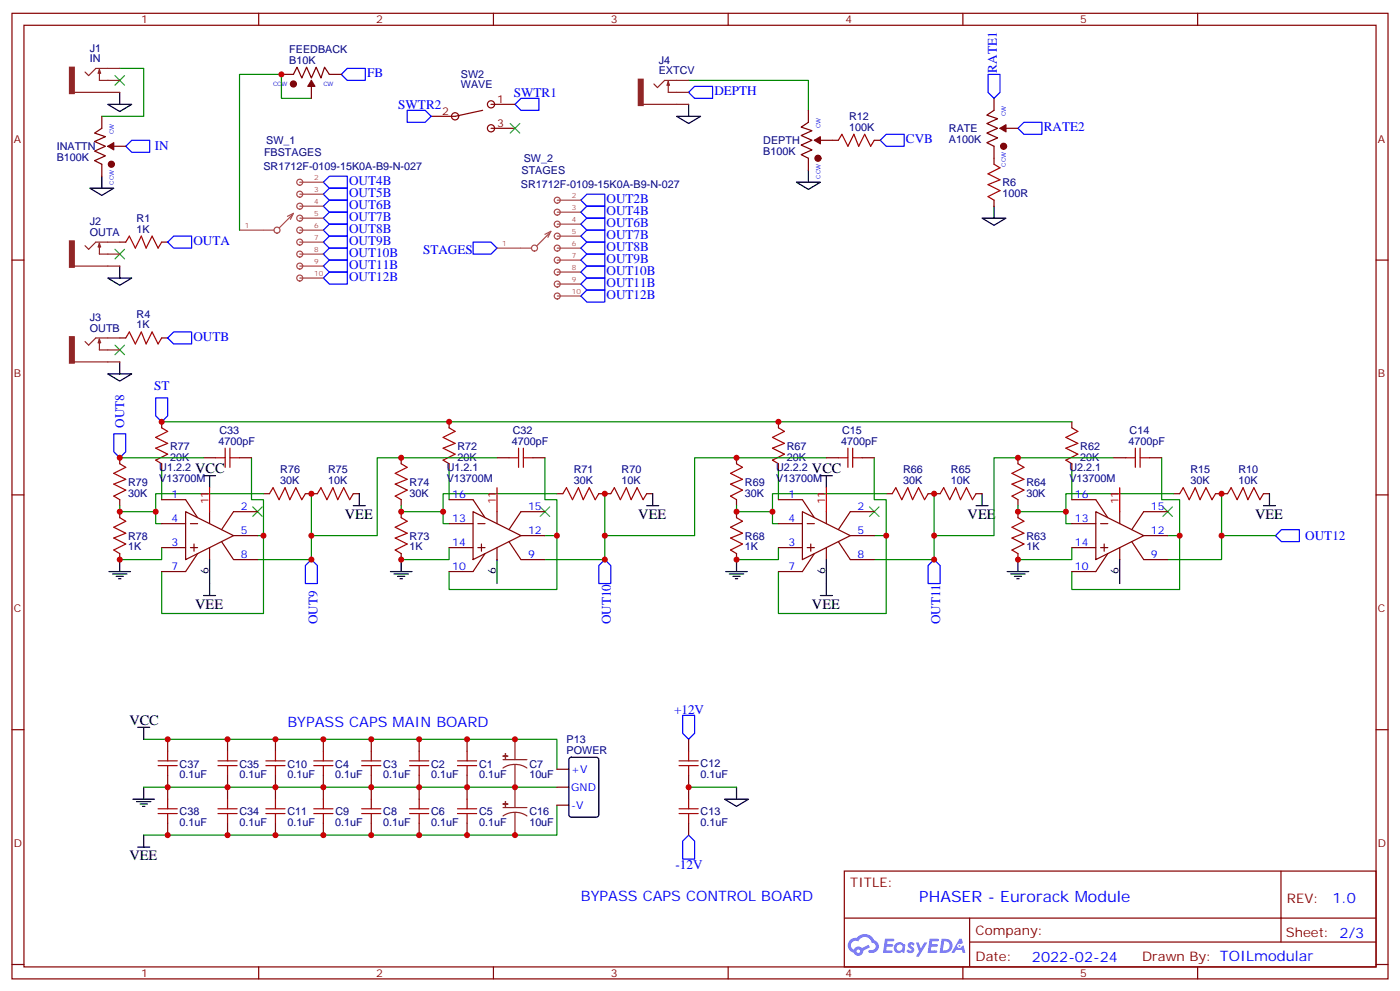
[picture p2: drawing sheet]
<svg xmlns="http://www.w3.org/2000/svg" width="412mm" height="292mm" viewBox="0 0 412 292" stroke-linecap="round" stroke-linejoin="round" font-family="sans-serif">
<g fill="none" stroke="#870000" stroke-width=".35">
<path d="M3.5 3.9h405.4v284.4h-405.4zM7.1 7.4h398.2v277.3h-398.2zM76.2 3.9v3.5M145.3 3.9v3.5M214.5 3.9v3.5M283.6 3.9v3.5M352.8 3.9v3.5M3.5 76.6h3.6M405.3 76.6h3.6M3.5 145.7h3.6M405.3 145.7h3.6M3.5 214.9h3.6"/>
<path d="M405.3 214.9h3.6M248.7 256.5h156.6v28.2h-156.6zM377.3 256.5v20.9M248.7 270.4h156.5M285.6 277.4h119.6M285.6 270.4v14.1M3.5 284h3.6M76.2 284.7v3.6M145.3 284.7v3.6M214.5 284.7v3.6M283.6 284.7v3.6M352.8 284.7v3.6"/>
<path d="M405.3 284h3.6"/>
</g>
<g fill="#5487ff">
<path d="M267.7 277.7a1.22 1.22 0 0 1 1.7 .2l-.4 .6a.47 .47 0 0 0-.3-.4 .47 .47 0 0 0-.5 .2l.1 .2a1.14 1.14 0 0 1 .8 1.8 1.14 1.14 0 0 1-1.9 0l-.2-.2 .5-.6 .7 .5a.29 .29 0 0 0 .3-.3 .29 .29 0 0 0-.2-.3 1.04 1.04 0 0 1-.6-1.7z"/>
<path d="M260.7 276.4h2.4l.3 .2-.2 .5-1.8 .1-.1 .8h1.5l.3 .4-.3 .4h-1.6l-.2 1.1h1.7l.2 .3-.2 .3-2.6 .1z"/>
<path d="M273.8 276.4h2.4l.3 .2-.1 .5-1.8 .1-.2 .8h1.6l.3 .4-.4 .4h-1.6l-.1 1.1h1.7l.2 .3-.2 .3-2.6 .1z"/>
<path d="M282.6 276.4h.7l.3 1.3-.6 .3a.69 .69 0 0 0-1 .3 .69 .69 0 0 0 .4 .9 .69 .69 0 0 0 .9-.6l.5-.2 .6 2.2h-.8l-.2-.9h-1.8l-.5 .9h-.8z"/>
<path d="M269.8 277.5h.8l.6 1.8 1.1-1.8h.9l-2.6 4.2h-.8l.9-1.5z"/>
<path d="M277.4 276.4l-.6 4.2h1.3a2.11 2.11 0 0 0 2.5-2.1 2.11 2.11 0 0 0-2.5-2.1zM278.1 277.2a1.39 1.39 0 0 1 1.7 1.4 1.39 1.39 0 0 1-1.8 1.3h-.3z"/>
<path d="M263.7 278.1a1.54 1.54 0 0 0-.1 2.1 1.54 1.54 0 0 0 2.2 .1l.6 .3 .3-2.3-.2-.3h-.4a1.49 1.49 0 0 0-2.4 .1zM264 279.1a.94 .94 0 0 1 1.8 0 .94 .94 0 0 1-1.8 0z"/>
<path d="M250.4 276.8a2.18 2.18 0 0 0 1.1 3.7 1.44 1.44 0 0 0 1.6 .9 1.44 1.44 0 0 0 1.2-1.4l2-1-.5-.8-1.9 1a1.47 1.47 0 0 0-2.4 .4 1.39 1.39 0 0 1-.7-1.9 1.39 1.39 0 0 1 2-.5 2.12 2.12 0 0 1 2.2-1.3 2.12 2.12 0 0 1 1.9 1.7 1.14 1.14 0 0 1 1.1 1.4 1.14 1.14 0 0 1-1.7 .7 .43 .43 0 0 0-.5 .4 .43 .43 0 0 0 .4 .5 1.98 1.98 0 0 0 2.5-1.2 1.98 1.98 0 0 0-1.2-2.6 3.1 3.1 0 0 0-5.3-.6l-.9 .1zM252.3 280.1a.55 .55 0 0 1 1.1 0 .55 .55 0 0 1-1.1 0z"/>
<circle cx="282.6" cy="278.5" r=".26"/>
</g>
<g fill="none" stroke="#00f" stroke-width=".35">
<path d="M102.3 20.1h5.3v3.6h-5.3l-1.8-1.8zM119.9 32.5h5.3l1.8 1.8-1.8 1.7h-5.3zM153.5 29h5.2v3.5h-5.2l-1.8-1.8zM204.6 25.4h5.3v3.6h-5.3l-1.8-1.8zM291 21.9h3.6v5.3l-1.8 1.8-1.8-1.8zM299.9 37.8l1.7-1.8h5.3v3.5h-5.3zM37 43.1l1.8-1.8h5.3v3.5h-5.3zM95.2 53.7l1.8-1.8h5.3v3.5h-5.3zM95.2 57.2l1.8-1.8h5.3v3.5h-5.3zM171.1 58.9l1.8-1.7h5.3v3.5h-5.3zM259.3 41.3l1.8-1.8h5.2v3.6h-5.2zM49.4 71.3l1.8-1.8h5.2v3.6h-5.2z"/>
<path d="M95.2 67.8l1.8-1.8h5.3v3.5h-5.3zM95.2 60.7l1.8-1.8h5.3v3.6h-5.3zM95.2 64.2l1.8-1.7h5.3v3.5h-5.3zM95.2 71.3l1.8-1.8h5.3v3.6h-5.3zM95.2 74.8l1.8-1.7h5.3v3.5h-5.3zM95.2 78.4l1.8-1.8h5.3v3.5h-5.3zM139.3 71.3h5.3l1.8 1.8-1.8 1.7h-5.3zM171.1 76.6l1.8-1.8h5.3v3.6h-5.3zM171.1 69.5l1.8-1.7h5.3v3.5h-5.3zM171.1 66l1.8-1.8h5.3v3.6h-5.3zM171.1 62.5l1.8-1.8h5.3v3.5h-5.3zM171.1 73.1l1.8-1.8h5.3v3.5h-5.3z"/>
<path d="M172.9 78.4h5.3v3.5h-5.3l-1.8-1.8zM49.4 99.5l1.8-1.7h5.2v3.5h-5.2zM95.2 81.9l1.8-1.8h5.3v3.5h-5.3zM171.1 87.2l1.8-1.8h5.3v3.5h-5.3zM171.1 83.6l1.8-1.7h5.3v3.5h-5.3zM45.9 117.2h3.5v5.2l-1.8 1.8-1.7-1.8zM33.5 127.7h3.5v5.3l-1.7 1.8-1.8-1.8zM375.7 157.7l1.8-1.7h5.3v3.5h-5.3zM91.7 164.8l1.8 1.7v5.3h-3.5v-5.3zM178.2 164.8l1.7 1.7v5.3h-3.5v-5.3zM275.2 164.8l1.7 1.7v5.3h-3.5v-5.3z"/>
</g>
<g fill="none" stroke="#008700" stroke-width=".35">
<path d="M35.3 20.1h7v14.2h-12.3M91.7 29h-8.8v-7.1h-12.3v45.9M202.8 23.7h35.3v8.8M35.3 134.8h24.7M47.6 138.3v8.8M47.6 124.2h268.1M74.1 134.8v12.3h3.5v10.6h-1.8M132.3 138.3v8.8M146.4 134.8h-35.3v22.9h-19.4v-12.3M160.5 134.8v12.3h3.5v10.6h-3.5M229.3 138.3v8.8M243.4 134.8h-38.8v22.9h-26.4"/>
<path d="M257.5 134.8v12.3h3.6v10.6M315.7 138.3v8.8M328.1 134.8h-35.3v22.9h-17.6M342.2 134.8v12.3h5.3v10.6M35.3 148.9v1.8h10.6M77.6 145.4h-31.7v8.8h1.7M77.6 157.7v23h-30v-12.4M91.7 157.7v7.1h-15.9M118.2 148.9v1.8h12.3M164 157.7v15.9h-31.7v-5.3M164 145.4h-33.5v8.8h1.8M178.2 145.4v19.4h-17.7"/>
<path d="M217 148.9v1.8h10.5M257.5 157.7h3.6v23h-31.8v-12.4M261.1 145.4h-33.6v8.8h1.8M275.2 145.4v19.4h-17.7M299.9 148.9v1.8h14.1M344 157.7h3.5v15.9h-31.8v-5.3M345.7 145.4h-31.7v8.8h1.7M359.8 157.7v7.1h-15.8M359.8 145.4v12.3h15.9M47.6 161.3v3.5h-12.3M132.3 161.3v3.5h-14.1M229.3 161.3v3.5h-12.3"/>
<path d="M315.7 161.3v3.5h-15.8"/>
</g>
<g fill="none" stroke="#3c3" stroke-width=".35">
<path d="M33.9 22.3l2.8 2.8M36.7 22.3l-2.8 2.8M150.3 36.4l2.8 2.8M153.1 36.4l-2.8 2.8M33.9 73.4l2.8 2.8M36.7 73.4l-2.8 2.8M33.9 101.6l2.8 2.9M36.7 101.6l-2.8 2.9M74.4 149.3l2.9 2.8M77.3 149.3l-2.9 2.8M159.1 149.3l2.8 2.8M161.9 149.3l-2.8 2.8"/>
<path d="M256.1 149.3l2.8 2.8M258.9 149.3l-2.8 2.8M342.5 149.3l2.9 2.8M345.4 149.3l-2.9 2.8"/>
</g>
<g fill="none" stroke="#a10000" stroke-width=".35">
<path d="M246.9 41.3l1.1-1.8 1.8 3.6 1.7-3.6 1.4 3.6 1.8-3.6 1.8 3.6 1-1.8M292.8 48.4l1.8 1-3.6 1.8 3.6 1.8-3.6 1.4 3.6 1.7-3.6 1.8 1.8 1M37 71.3l1.1-1.8 1.8 3.6 1.7-3.6 1.4 3.6 1.8-3.6 1.8 3.6 1-1.8M37 99.5l1.1-1.7 1.8 3.5 1.7-3.5 1.4 3.5 1.8-3.5 1.8 3.5 1-1.8M35.3 136.6l1.7 1-3.5 1.8 3.5 1.7-3.5 1.5 3.5 1.7-3.5 1.8 1.8 1M47.6 126l1.8 1-3.5 1.8 3.5 1.8-3.5 1.4 3.5 1.7-3.5 1.8 1.7 1.1M63.5 134.8h2.8M66.3 132v5.6M67.7 134.8h2.9M67.7 132v5.6M118.2 136.6l1.7 1-3.5 1.8 3.5 1.7-3.5 1.5 3.5 1.7-3.5 1.8 1.8 1M132.3 126l1.8 1-3.6 1.8 3.6 1.8-3.6 1.4 3.6 1.7-3.6 1.8 1.8 1.1"/>
<path d="M149.9 134.8h2.9M152.8 132v5.6M154.2 134.8h2.8M154.2 132v5.6M217 136.6l1.7 1-3.5 1.8 3.5 1.7-3.5 1.5 3.5 1.7-3.5 1.8 1.8 1M229.3 126l1.8 1-3.6 1.8 3.6 1.8-3.6 1.4 3.6 1.7-3.6 1.8 1.8 1.1M246.9 134.8h2.9M249.8 132v5.6M251.2 134.8h2.8M251.2 132v5.6M299.9 136.6l1.7 1-3.5 1.8 3.5 1.7-3.5 1.5 3.5 1.7-3.5 1.8 1.8 1M315.7 126l1.8 1-3.5 1.8 3.5 1.8-3.5 1.4 3.5 1.7-3.5 1.8 1.7 1.1"/>
<path d="M331.6 134.8h2.8M334.4 132v5.6M335.8 132v5.6M335.8 134.8h2.9M35.3 152.4l1.7 1.1-3.5 1.8 3.5 1.7-3.5 1.4 3.5 1.8-3.5 1.8 1.8 1M79.4 145.4l1-1.8 1.8 3.5 1.8-3.5 1.4 3.5 1.7-3.5 1.8 3.5 1.1-1.7M93.5 145.4l1-1.8 1.8 3.5 1.8-3.5 1.4 3.5 1.7-3.5 1.8 3.5 1.1-1.7M118.2 152.4l1.7 1.1-3.5 1.8 3.5 1.7-3.5 1.4 3.5 1.8-3.5 1.8 1.8 1M165.8 145.4l1.1-1.8 1.7 3.5 1.8-3.5 1.4 3.5 1.8-3.5 1.7 3.5 1.1-1.7M179.9 145.4l1.1-1.8 1.7 3.5 1.8-3.5 1.4 3.5 1.8-3.5 1.7 3.5 1.1-1.7M217 152.4l1.7 1.1-3.5 1.8 3.5 1.7-3.5 1.4 3.5 1.8-3.5 1.8 1.8 1M262.8 145.4l1.1-1.8 1.7 3.5 1.8-3.5 1.4 3.5 1.8-3.5 1.7 3.5 1.1-1.7"/>
<path d="M276.9 145.4l1.1-1.8 1.8 3.5 1.7-3.5 1.4 3.5 1.8-3.5 1.8 3.5 1-1.7M299.9 152.4l1.7 1.1-3.5 1.8 3.5 1.7-3.5 1.4 3.5 1.8-3.5 1.8 1.8 1M347.5 145.4l1-1.8 1.8 3.5 1.8-3.5 1.4 3.5 1.7-3.5 1.8 3.5 1.1-1.7M361.6 145.4l1.1-1.8 1.7 3.5 1.8-3.5 1.4 3.5 1.8-3.5 1.7 3.5 1.1-1.7"/>
</g>
<g fill="none" stroke="#870000" stroke-width=".35">
<path d="M142.2 32.5l-8.1 1.8h-7.1M144.6 37.8h7.1M144.6 30.7h7.1M238.1 32.5v3.5M238.1 46.6v3.5M241.7 41.3h5.2M257.5 41.3h1.8M292.8 46.6v1.8M292.8 58.9v1.8M35.3 71.3h1.7M47.6 71.3h1.8M35.3 99.5h1.7"/>
<path d="M47.6 99.5h1.8M35.3 134.8v1.8M47.6 124.2v1.8M47.6 136.6v1.7M60 134.8h3.5M70.6 134.8h3.5M118.2 134.8v1.8M132.3 124.2v1.8M132.3 136.6v1.7M146.4 134.8h3.5M157 134.8h3.5M217 134.8v1.8"/>
<path d="M229.3 124.2v1.8M229.3 136.6v1.7M243.4 134.8h3.5M254 134.8h3.5M299.9 134.8v1.8M315.7 124.2v1.8M315.7 136.6v1.7M328.1 134.8h3.5M338.7 134.8h3.5M35.3 147.1v1.8M35.3 150.7v1.7M47.6 154.2h7.1"/>
<path d="M47.6 147.1h7.1l3.5 5.3M54.7 150.7l14.1 7-14.1 7.1zM56.1 154.2h2.1M61.7 150.7v3.5M65.3 159.5l3.5 5.3h7M68.8 157.7h7M75.8 150.7h-7l-3.5 5.3M77.6 145.4h1.8M90 145.4h3.5M104.1 145.4h1.7M118.2 147.1v1.8M118.2 150.7v1.7"/>
<path d="M132.3 154.2h7M132.3 147.1h7l3.6 5.3M139.3 150.7l14.2 7-14.2 7.1zM140.8 154.2h2.1M146.4 150.7v3.5M149.9 159.5l3.6 5.3h7M153.5 157.7h7M160.5 150.7h-7l-3.6 5.3M164 145.4h1.8M176.4 145.4h3.5M190.5 145.4h1.8M217 147.1v1.8"/>
<path d="M217 150.7v1.7M229.3 154.2h7.1M229.3 147.1h7.1l3.5 5.3M236.4 150.7l14.1 7-14.1 7.1zM237.8 154.2h2.1M243.4 150.7v3.5M246.9 159.5l3.6 5.3h7M250.5 157.7h7M257.5 150.7h-7l-3.6 5.3M261.1 145.4h1.7M273.4 145.4h3.5M287.5 145.4h1.8"/>
<path d="M299.9 147.1v1.8M299.9 150.7v1.7M315.7 154.2h7.1M315.7 147.1h7.1l3.5 5.3M322.8 150.7l14.1 7-14.1 7.1zM324.2 154.2h2.1M329.8 150.7v3.5M333.4 159.5l3.5 5.3h7.1M336.9 157.7h7.1M344 150.7h-7.1l-3.5 5.3M345.7 145.4h1.8M358.1 145.4h3.5"/>
<path d="M372.2 145.4h1.7M35.3 163v1.8M47.6 161.3h7.1M56.1 161.3h2.1M57.1 160.2v2.1M58.2 163l-3.5 5.3h-7.1M61.7 161.3v3.5M118.2 163v1.8M132.3 161.3h7M140.8 161.3h2.1M141.8 160.2v2.1M142.9 163l-3.6 5.3h-7"/>
<path d="M146.4 161.3v3.5M217 163v1.8M229.3 161.3h7.1M237.8 161.3h2.1M238.8 160.2v2.1M239.9 163l-3.5 5.3h-7.1M243.4 161.3v3.5M299.9 163v1.8M315.7 161.3h7.1M324.2 161.3h2.1M325.3 160.2v2.1M326.3 163l-3.5 5.3h-7.1"/>
<path d="M329.8 161.3v3.5"/>
<circle cx="134.1" cy="34.3" r="1.06"/>
<circle cx="144.6" cy="37.8" r="1.06"/>
<circle cx="144.6" cy="30.7" r="1.06"/>
</g>
<g fill="none" stroke="#000" stroke-width=".35">
<path d="M31.7 30.7h7.1l-3.5 2.1zM35.3 27.2v3.5M199.3 34.3h7.1l-3.6 2.1zM202.8 30.7v3.6M26.5 55.4h7l-3.5 2.1zM30 51.9v3.5M234.6 53.7h7.1l-3.6 2.1zM238.1 50.1v3.6M35.3 78.4v3.5M289.3 64.2h7l-3.5 2.2zM292.8 60.7v3.5M31.7 81.9h7.1l-3.5 2.1z"/>
<path d="M31.7 110.1h7.1l-3.5 2.1zM35.3 106.6v3.5M60 140.1h3.5M61.7 140.1v3.5M104.1 148.9h3.5M105.8 145.4v3.5M190.5 148.9h3.5M192.3 145.4v3.5M241.7 140.1h3.5M243.4 140.1v3.5M287.5 148.9h3.5M289.3 145.4v3.5"/>
<path d="M372.2 148.9h3.5M373.9 145.4v3.5M32.1 168.3h6.4M33.2 169h4.2M34.2 169.7h2.1M34.9 170.4h.7M35.3 164.8v3.5M60 175.4h3.5M61.7 164.8v10.6M115 168.3h6.4M116.1 169h4.2M117.1 169.7h2.1"/>
<path d="M117.8 170.4h.7M118.2 164.8v3.5M146.4 164.8v7M213.8 168.3h6.3M214.8 169h4.3M215.9 169.7h2.1M216.6 170.4h.7M217 164.8v3.5M241.7 175.4h3.5M243.4 164.8v10.6M296.7 168.3h6.3M297.7 169h4.3"/>
<path d="M298.8 169.7h2.1M299.5 170.4h.7M299.9 164.8v3.5M329.8 164.8v7"/>
</g>
<path d="M61.7 143.6v7.1M146.4 143.6v7.1M243.4 143.6v7.1M329.8 143.6v7.1" fill="none" stroke="#f00" stroke-width=".35"/>
<g fill="none" stroke="#a64a4a" stroke-width=".35">
<path d="M88.3 53.7h6.9M88.3 57.2h6.9M164.2 58.9h6.9M70.6 67.8h6.9M77.6 67.8h3.1M84.7 63.7l1.7-.9-.9 1.8M86 63.4l-3.7 3.7M88.3 67.8h6.9M88.3 60.7h6.9M88.3 64.2h6.9M88.3 71.3h6.9M88.3 74.8h6.9"/>
<path d="M88.3 78.4h6.9M146.4 73.1h6.9M153.5 73.1h3.1M160.5 69l1.8-.9-.9 1.8M161.9 68.7l-3.7 3.7M164.2 73.1h6.9M164.2 62.5h6.9M164.2 66h6.9M164.2 69.5h6.9M164.2 76.6h6.9M88.3 81.9h6.9M164.2 80.1h6.9"/>
<path d="M164.2 83.6h6.9M164.2 87.2h6.9"/>
<circle cx="88.3" cy="57.2" r=".88"/>
<circle cx="88.3" cy="53.7" r=".88"/>
<circle cx="164.1" cy="58.9" r=".88"/>
<circle cx="81.6" cy="67.8" r=".88"/>
<circle cx="88.3" cy="67.8" r=".88"/>
<circle cx="88.3" cy="78.4" r=".88"/>
<circle cx="88.3" cy="60.7" r=".88"/>
<circle cx="88.3" cy="64.2" r=".88"/>
<circle cx="88.3" cy="74.8" r=".88"/>
<circle cx="88.3" cy="71.3" r=".88"/>
<circle cx="157.4" cy="73.1" r=".88"/>
<circle cx="164.1" cy="62.5" r=".88"/>
<circle cx="164.1" cy="66" r=".88"/>
<circle cx="164.1" cy="69.5" r=".88"/>
<circle cx="164.1" cy="73.1" r=".88"/>
<circle cx="164.1" cy="76.6" r=".88"/>
<circle cx="88.3" cy="81.9" r=".88"/>
<circle cx="164.1" cy="80.1" r=".88"/>
<circle cx="164.1" cy="87.2" r=".88"/>
<circle cx="164.1" cy="83.6" r=".88"/>
</g>
<g fill="none" stroke="#8c2424" stroke-width=".35">
<path d="M21.9 27.2h13.4M29.3 20.5v3.2h6M29.3 20.5l.3 1.1h-.7zM35.3 20.1h-7.1l-2.1 2.2-1.1-1.1M189.4 30.7h13.4M196.8 24v3.2h6M196.8 24l.4 1.1h-.7zM202.8 23.7h-7l-2.1 2.1-1.1-1.1M21.9 78.4h13.4M29.3 71.6v3.2h6M29.3 71.6l.3 1.1h-.7zM35.3 71.3h-7.1l-2.1 2.1-1.1-1"/>
<path d="M29.3 99.9v3.1h6M29.3 99.9l.3 1h-.7zM35.3 99.5h-7.1l-2.1 2.1-1.1-1M21.9 106.6h13.4"/>
</g>
<g fill="#8c2424" stroke="#8c2424" stroke-width=".35">
<path d="M20.5 19.8h1.4v7.8h-1.4z"/>
<path d="M20.5 70.9h1.4v7.8h-1.4z"/>
<path d="M20.5 99.2h1.4v7.7h-1.4z"/>
<path d="M188 23.3h1.4v7.8h-1.4z"/>
</g>
<circle cx="240.9" cy="46.6" r=".88" fill="#600" stroke="#600" stroke-width=".35"/>
<path d="M238.1 36l-2.1 1.4 3.2 1.1-3.2 1.4 3.2 1.4-3.2 1.4 3.2 1.4-3.2 1.4 2.1 1.1" fill="none" stroke="#600" stroke-width=".35"/>
<path d="M239.9 41.3l1.8-1v2.1z" fill="#600" stroke="#603" stroke-width=".35"/>
<path d="M292.8 29v3.5M296.3 37.8h3.6M292.8 43.1v3.5" fill="none" stroke="#870000" stroke-width=".35"/>
<circle cx="295.6" cy="43.1" r=".88" fill="#600" stroke="#600" stroke-width=".35"/>
<path d="M292.8 32.5l-2.1 1.4 3.2 1.1-3.2 1.4 3.2 1.4-3.2 1.4 3.2 1.4-3.2 1.4 2.1 1.1" fill="none" stroke="#600" stroke-width=".35"/>
<path d="M294.6 37.8l1.7-1.1v2.1z" fill="#600" stroke="#603" stroke-width=".35"/>
<path d="M30 34.3v3.5M30 48.4v3.5M33.5 43.1h3.5" fill="none" stroke="#870000" stroke-width=".35"/>
<circle cx="32.8" cy="48.4" r=".88" fill="#600" stroke="#600" stroke-width=".35"/>
<path d="M30 37.8l-2.1 1.4 3.1 1.1-3.1 1.4 3.1 1.4-3.1 1.4 3.1 1.4-3.1 1.4 2.1 1.1" fill="none" stroke="#600" stroke-width=".35"/>
<path d="M31.7 43.1l1.8-1.1v2.1z" fill="#600" stroke="#603" stroke-width=".35"/>
<path d="M82.9 21.9h3.5M91.7 25.4v3.6M97 21.9h3.5" fill="none" stroke="#870000" stroke-width=".35"/>
<circle cx="86.4" cy="24.7" r=".88" fill="#600" stroke="#600" stroke-width=".35"/>
<path d="M86.4 21.9l1.1-2.1 1.4 3.2 1.4-3.2 1.4 3.2 1.4-3.2 1.4 3.2 1.1-3.2 1.4 2.1" fill="none" stroke="#600" stroke-width=".35"/>
<path d="M91.7 23.7l1.1 1.7h-2.1z" fill="#600" stroke="#603" stroke-width=".35"/>
<path d="M40.6 214.2h3.5M42.3 214.2v3.5M39.2 235.3h6.3M40.2 236h4.2M41.3 236.7h2.1M42 237.5h.7M42.3 231.8v3.5M167.8 223.2l.5-.2h7.4l.6 .4 .1 16.5-.5 .7h-7.6l-.7-.4v-16.5zM213.4 235.3h7.1l-3.5 2.2zM217 231.8v3.5M40.6 249.4h3.5M42.3 245.9v3.5" fill="none" stroke="#000" stroke-width=".35"/>
<path d="M42.3 217.7h121.7v8.8M42.3 231.8h121.7M164 237.1v8.8h-121.7M202.8 231.8h14.2" fill="none" stroke="#008700" stroke-width=".35"/>
<g fill="none" stroke="#a10000" stroke-width=".35">
<path d="M46.6 238.2h5.6M46.6 239.6h5.6M46.6 224h5.6M46.6 225.5h5.6M49.4 221.2v2.8M49.4 225.5v2.8M49.4 235.3v2.9M49.4 239.6v2.8M64.2 238.2h5.6M64.2 239.6h5.6M64.2 224h5.6M64.2 225.5h5.6"/>
<path d="M67 221.2v2.8M67 225.5v2.8M67 235.3v2.9M67 239.6v2.8M78.3 238.2h5.7M78.3 239.6h5.7M78.3 224h5.7M78.3 225.5h5.7M81.1 221.2v2.8M81.1 225.5v2.8M81.1 235.3v2.9M81.1 239.6v2.8"/>
<path d="M92.4 238.2h5.7M92.4 239.6h5.7M92.4 224h5.7M92.4 225.5h5.7M95.2 221.2v2.8M95.2 225.5v2.8M95.2 235.3v2.9M95.2 239.6v2.8M106.5 238.2h5.7M106.5 239.6h5.7M106.5 224h5.7M106.5 225.5h5.7"/>
<path d="M109.4 221.2v2.8M109.4 225.5v2.8M109.4 235.3v2.9M109.4 239.6v2.8M120.6 238.2h5.7M120.6 239.6h5.7M120.6 224h5.7M120.6 225.5h5.7M123.5 221.2v2.8M123.5 225.5v2.8M123.5 235.3v2.9M123.5 239.6v2.8"/>
<path d="M134.8 238.2h5.6M134.8 239.6h5.6M134.8 224h5.6M134.8 225.5h5.6M137.6 221.2v2.8M137.6 225.5v2.8M137.6 235.3v2.9M137.6 239.6v2.8M200 238.2h5.7M200 239.6h5.7M200 224h5.7M200 225.5h5.7"/>
<path d="M202.8 221.2v2.8M202.8 225.5v2.8M202.8 235.3v2.9M202.8 239.6v2.8"/>
</g>
<g fill="none" stroke="#870000" stroke-width=".35">
<path d="M49.4 217.7v3.5M67 217.7v3.5M81.1 217.7v3.5M95.2 217.7v3.5M109.4 217.7v3.5M123.5 217.7v3.5M137.6 217.7v3.5M202.8 217.7v3.5M49.4 228.3v7M67 228.3v7M81.1 228.3v7M95.2 228.3v7"/>
<path d="M109.4 228.3v7M123.5 228.3v7M137.6 228.3v7M164 226.5h3.6M164 231.8h3.6M164 237.1h3.6M202.8 228.3v7M49.4 242.4v3.5M67 242.4v3.5M81.1 242.4v3.5M95.2 242.4v3.5M109.4 242.4v3.5"/>
<path d="M123.5 242.4v3.5M137.6 242.4v3.5M202.8 242.4v3.5"/>
</g>
<path d="M201.1 210.6h3.5v5.3l-1.8 1.8-1.7-1.8zM202.8 245.9l1.8 1.8v5.3h-3.5v-5.3z" fill="none" stroke="#00f" stroke-width=".35"/>
<path d="M151.7 217.7v6M148.2 237.8h7M148.2 223.7h7M151.7 239.2l1.8 .3 1.7 .8M151.7 239.2l-1.9 .3-1.6 .8M151.7 225.1l1.8 .2 1.7 .9M151.7 225.1l-1.9 .2-1.6 .9M151.7 225.1v12.7M151.7 239.2v6.7" fill="none" stroke="#8c2424" stroke-width=".35"/>
<g fill="#8c2424" stroke="#8c2424" stroke-width=".35">
<path d="M148.2 236.7l1.4 .1z"/>
<path d="M148.9 236v1.5z"/>
<path d="M148.2 222.6l1.4 .1z"/>
<path d="M148.9 221.9v1.4z"/>
</g>
<g fill="#c00">
<circle cx="359.8" cy="145.4" r=".88"/>
<circle cx="299.9" cy="164.8" r=".88"/>
<circle cx="299.9" cy="150.7" r=".88"/>
<circle cx="299.9" cy="134.8" r=".88"/>
<circle cx="275.2" cy="145.4" r=".88"/>
<circle cx="217" cy="164.8" r=".88"/>
<circle cx="217" cy="150.7" r=".88"/>
<circle cx="217" cy="134.8" r=".88"/>
<circle cx="178.2" cy="145.4" r=".88"/>
<circle cx="118.2" cy="164.8" r=".88"/>
<circle cx="118.2" cy="150.7" r=".88"/>
<circle cx="118.2" cy="134.8" r=".88"/>
<circle cx="91.7" cy="145.4" r=".88"/>
<circle cx="35.3" cy="164.8" r=".88"/>
<circle cx="35.3" cy="150.7" r=".88"/>
<circle cx="359.8" cy="157.7" r=".88"/>
<circle cx="347.5" cy="157.7" r=".88"/>
<circle cx="314" cy="150.7" r=".88"/>
<circle cx="275.2" cy="157.7" r=".88"/>
<circle cx="261.1" cy="157.7" r=".88"/>
<circle cx="227.5" cy="150.7" r=".88"/>
<circle cx="178.2" cy="157.7" r=".88"/>
<circle cx="164" cy="157.7" r=".88"/>
<circle cx="130.5" cy="150.7" r=".88"/>
<circle cx="91.7" cy="157.7" r=".88"/>
<circle cx="45.9" cy="150.7" r=".88"/>
<circle cx="77.6" cy="157.7" r=".88"/>
<circle cx="35.3" cy="134.8" r=".88"/>
<circle cx="47.6" cy="124.2" r=".88"/>
<circle cx="229.3" cy="124.2" r=".88"/>
<circle cx="132.3" cy="124.2" r=".88"/>
<circle cx="91.7" cy="164.8" r=".88"/>
<circle cx="178.2" cy="164.8" r=".88"/>
<circle cx="275.2" cy="164.8" r=".88"/>
<circle cx="82.9" cy="21.9" r=".88"/>
<circle cx="49.4" cy="245.9" r=".88"/>
<circle cx="67" cy="245.9" r=".88"/>
<circle cx="81.1" cy="245.9" r=".88"/>
<circle cx="95.3" cy="245.9" r=".88"/>
<circle cx="109.4" cy="245.9" r=".88"/>
<circle cx="123.5" cy="245.9" r=".88"/>
<circle cx="137.6" cy="245.9" r=".88"/>
<circle cx="151.7" cy="245.9" r=".88"/>
<circle cx="49.4" cy="217.7" r=".88"/>
<circle cx="67" cy="217.7" r=".88"/>
<circle cx="81.1" cy="217.7" r=".88"/>
<circle cx="95.3" cy="217.7" r=".88"/>
<circle cx="109.4" cy="217.7" r=".88"/>
<circle cx="123.5" cy="217.7" r=".88"/>
<circle cx="137.6" cy="217.7" r=".88"/>
<circle cx="151.7" cy="217.7" r=".88"/>
<circle cx="49.4" cy="231.8" r=".88"/>
<circle cx="67" cy="231.8" r=".88"/>
<circle cx="202.8" cy="231.8" r=".88"/>
<circle cx="81.1" cy="231.8" r=".88"/>
<circle cx="95.3" cy="231.8" r=".88"/>
<circle cx="109.4" cy="231.8" r=".88"/>
<circle cx="123.5" cy="231.8" r=".88"/>
<circle cx="137.6" cy="231.8" r=".88"/>
<circle cx="151.7" cy="231.8" r=".88"/>
</g>
<text font-size="4.6" fill="#00f" x="270.8" y="265.5">PHASER - Eurorack Module</text>
<g font-size="4.2">
<text x="57.5" y="139.4">VCC</text>
<text x="239.2" y="139.4">VCC</text>
<text x="101.6" y="152.8">VEE</text>
<text x="188" y="152.8">VEE</text>
<text x="285" y="152.8">VEE</text>
<text x="369.7" y="152.8">VEE</text>
<text x="57.5" y="179.2">VEE</text>
<text x="239.2" y="179.2">VEE</text>
<text x="38.1" y="213.5">VCC</text>
<text x="38.1" y="253.3">VEE</text>
</g>
<g font-size="4.2" fill="#00f">
<text x="84.7" y="214.2">BYPASS CAPS MAIN BOARD</text>
<text x="171.1" y="265.3">BYPASS CAPS CONTROL BOARD</text>
<text x="392.5" y="265.8">1.0</text>
<text x="304" y="283.1">2022-02-24</text>
</g>
<g font-size="3.9" fill="#00f">
<text x="108.1" y="22.7">FB</text>
<text x="293.6" y="21.4" transform="rotate(-90 293.6 21.4)">RATE1</text>
<text x="151.3" y="28.5">SWTR1</text>
<text x="210.4" y="28">DEPTH</text>
<text x="117.3" y="32">SWTR2</text>
<text x="307.4" y="38.6">RATE2</text>
<text x="45.6" y="44.3">IN</text>
<text x="266.9" y="42.1">CVB</text>
<text x="102.8" y="54.5">OUT4B</text>
<text x="102.8" y="58">OUT5B</text>
<text x="178.7" y="59.8">OUT2B</text>
<text x="102.8" y="61.5">OUT6B</text>
<text x="102.8" y="65.1">OUT7B</text>
<text x="178.7" y="63.3">OUT4B</text>
<text x="102.8" y="68.6">OUT8B</text>
<text x="178.7" y="70.4">OUT7B</text>
<text x="178.7" y="66.8">OUT6B</text>
<text x="57" y="72.1">OUTA</text>
<text x="102.8" y="72.1">OUT9B</text>
<text x="102.8" y="75.6">OUT10B</text>
<text x="124.6" y="74.8">STAGES</text>
<text x="178.7" y="77.4">OUT9B</text>
<text x="178.7" y="73.9">OUT8B</text>
<text x="102.8" y="79.2">OUT11B</text>
<text x="102.8" y="82.7">OUT12B</text>
<text x="178.7" y="80.9">OUT10B</text>
<text x="178.7" y="88">OUT12B</text>
<text x="178.7" y="84.5">OUT11B</text>
<text x="57" y="100.3">OUTB</text>
<text x="45.4" y="115">ST</text>
<text x="36.5" y="126" transform="rotate(-90 36.5 126)">OUT8</text>
<text x="384.5" y="159">OUT12</text>
<text x="93.5" y="183.9" transform="rotate(-90 93.5 183.9)">OUT9</text>
<text x="179.9" y="183.9" transform="rotate(-90 179.9 183.9)">OUT10</text>
<text x="276.9" y="183.9" transform="rotate(-90 276.9 183.9)">OUT11</text>
<text x="198.5" y="210.2">+12V</text>
<text x="199" y="256">-12V</text>
</g>
<g font-size="3.9" fill="#800">
<text x="250.5" y="261.1">TITLE:</text>
<text x="379.1" y="265.8">REV:</text>
<text x="287.4" y="275.3">Company:</text>
<text x="378.7" y="275.9">Sheet: 2/3</text>
<text x="287.4" y="283">Date:</text>
<text x="336.4" y="283.1">Drawn By: TOILmodular</text>
</g>
<g font-size="3.2" fill="#800">
<text x="41.6" y="6.9">1</text>
<text x="110.8" y="6.9">2</text>
<text x="179.9" y="6.9">3</text>
<text x="249.1" y="6.9">4</text>
<text x="318.2" y="6.9">5</text>
<text x="130.3" y="33.9">2</text>
<text x="146.4" y="30.4">1</text>
<text x="146.4" y="37.4">3</text>
<text x="4.1" y="42">A</text>
<text x="405.9" y="42">A</text>
<text x="4.1" y="111.2">B</text>
<text x="405.9" y="111.2">B</text>
<text x="4.1" y="180.3">C</text>
<text x="405.9" y="180.3">C</text>
<text x="4.1" y="249.4">D</text>
<text x="405.9" y="249.4">D</text>
<text x="41.6" y="287.7">1</text>
<text x="110.8" y="287.7">2</text>
<text x="179.9" y="287.7">3</text>
<text x="249.1" y="287.7">4</text>
<text x="318.2" y="287.7">5</text>
</g>
<g font-size="3.2" fill="#000080">
<text x="26.5" y="15.2">J1</text>
<text x="85.2" y="15.6">FEEDBACK</text>
<text x="26.5" y="18.4">IN</text>
<text x="85.2" y="18.7">B10K</text>
<text x="135.8" y="22.8">SW2</text>
<text x="194.1" y="21.9">EXTCV</text>
<text x="194.1" y="18.7">J4</text>
<text x="135.8" y="26">WAVE</text>
<text x="250.1" y="35.3">R12</text>
<text x="250.1" y="38.5">100K</text>
<text x="279.5" y="39">RATE</text>
<text x="16.7" y="47.4">B100K</text>
<text x="16.7" y="44.2">INATTN</text>
<text x="77.8" y="46">FBSTAGES</text>
<text x="78.4" y="42.4">SW_1</text>
<text x="154.3" y="47.7">SW_2</text>
<text x="224.8" y="45.6">B100K</text>
<text x="224.8" y="42.5">DEPTH</text>
<text x="279.5" y="42.1">A100K</text>
<text x="77.6" y="50.1">SR1712F-0109-15K0A-B9-N-027</text>
<text x="153.6" y="51.2">STAGES</text>
<text x="153.5" y="55.4">SR1712F-0109-15K0A-B9-N-027</text>
<text x="295.3" y="58">100R</text>
<text x="295.3" y="54.8">R6</text>
<text x="40.2" y="65.3">R1</text>
<text x="26.5" y="69.5">OUTA</text>
<text x="26.5" y="66.4">J2</text>
<text x="40.2" y="68.5">1K</text>
<text x="26.5" y="94.6">J3</text>
<text x="40.2" y="93.5">R4</text>
<text x="26.5" y="97.8">OUTB</text>
<text x="40.2" y="96.7">1K</text>
<text x="64.3" y="130.9">4700pF</text>
<text x="64.6" y="127.9">C33</text>
<text x="150.8" y="130.9">4700pF</text>
<text x="151.1" y="127.9">C32</text>
<text x="247.8" y="130.9">4700pF</text>
<text x="248.1" y="127.9">C15</text>
<text x="332.5" y="130.9">4700pF</text>
<text x="332.7" y="127.9">C14</text>
<text x="50.1" y="135.6">20K</text>
<text x="50.1" y="132.4">R77</text>
<text x="134.8" y="135.6">20K</text>
<text x="134.8" y="132.4">R72</text>
<text x="231.8" y="135.6">20K</text>
<text x="231.8" y="132.4">R67</text>
<text x="318.2" y="135.6">20K</text>
<text x="318.2" y="132.4">R62</text>
<text x="37.7" y="143">R79</text>
<text x="46.9" y="141.9">V13700M</text>
<text x="46.9" y="138.7">U1.2.2</text>
<text x="82.6" y="142.6">30K</text>
<text x="82.6" y="139.4">R76</text>
<text x="96.7" y="142.6">10K</text>
<text x="96.7" y="139.4">R75</text>
<text x="120.6" y="143">R74</text>
<text x="131.6" y="141.9">V13700M</text>
<text x="131.6" y="138.7">U1.2.1</text>
<text x="169" y="142.6">30K</text>
<text x="169" y="139.4">R71</text>
<text x="183.1" y="142.6">10K</text>
<text x="183.1" y="139.4">R70</text>
<text x="219.4" y="143">R69</text>
<text x="228.6" y="141.9">V13700M</text>
<text x="228.6" y="138.7">U2.2.2</text>
<text x="266" y="142.6">30K</text>
<text x="266" y="139.4">R66</text>
<text x="280.1" y="142.6">10K</text>
<text x="280.1" y="139.4">R65</text>
<text x="302.3" y="143">R64</text>
<text x="315" y="141.9">V13700M</text>
<text x="315" y="138.7">U2.2.1</text>
<text x="350.7" y="142.6">30K</text>
<text x="350.7" y="139.4">R15</text>
<text x="364.8" y="142.6">10K</text>
<text x="364.8" y="139.4">R10</text>
<text x="37.7" y="146.2">30K</text>
<text x="120.6" y="146.2">30K</text>
<text x="219.4" y="146.2">30K</text>
<text x="302.3" y="146.2">30K</text>
<text x="37.7" y="158.9">R78</text>
<text x="120.6" y="158.9">R73</text>
<text x="219.4" y="158.9">R68</text>
<text x="302.3" y="158.9">R63</text>
<text x="37.7" y="162.1">1K</text>
<text x="120.6" y="162.1">1K</text>
<text x="219.4" y="162.1">1K</text>
<text x="302.3" y="162.1">1K</text>
<text x="166.9" y="221.9">POWER</text>
<text x="166.9" y="218.8">P13</text>
<text x="52.9" y="226">C37</text>
<text x="70.6" y="226">C35</text>
<text x="84.7" y="226">C10</text>
<text x="98.8" y="226">C4</text>
<text x="112.9" y="226">C3</text>
<text x="127" y="226">C2</text>
<text x="141.1" y="226">C1</text>
<text x="155.9" y="226">C7</text>
<text x="206.4" y="225.9">C12</text>
<text x="52.9" y="229.1">0.1uF</text>
<text x="70.6" y="229.1">0.1uF</text>
<text x="84.7" y="229.1">0.1uF</text>
<text x="98.8" y="229.1">0.1uF</text>
<text x="112.9" y="229.1">0.1uF</text>
<text x="127" y="229.1">0.1uF</text>
<text x="141.1" y="229.1">0.1uF</text>
<text x="155.9" y="229.1">10uF</text>
<text x="206.4" y="229.1">0.1uF</text>
<text x="206.4" y="240">C13</text>
<text x="52.9" y="243.2">0.1uF</text>
<text x="52.9" y="240.1">C38</text>
<text x="70.6" y="243.2">0.1uF</text>
<text x="70.6" y="240.1">C34</text>
<text x="84.7" y="243.2">0.1uF</text>
<text x="84.7" y="240.1">C11</text>
<text x="98.8" y="243.2">0.1uF</text>
<text x="98.8" y="240.1">C9</text>
<text x="112.9" y="243.2">0.1uF</text>
<text x="112.9" y="240.1">C8</text>
<text x="127" y="243.2">0.1uF</text>
<text x="127" y="240.1">C6</text>
<text x="141.1" y="243.2">0.1uF</text>
<text x="141.1" y="240.1">C5</text>
<text x="155.9" y="243.2">10uF</text>
<text x="155.9" y="240.1">C16</text>
<text x="206.4" y="243.2">0.1uF</text>
</g>
<g font-size="3.2" fill="#00f">
<text x="50.5" y="146.8">1</text>
<text x="133.2" y="146.8">16</text>
<text x="232.2" y="146.8">1</text>
<text x="316.6" y="146.8">16</text>
<text x="50.5" y="153.8">4</text>
<text x="70.9" y="150.3">2</text>
<text x="133.2" y="153.8">13</text>
<text x="155.6" y="150.3">15</text>
<text x="232.2" y="153.8">4</text>
<text x="252.6" y="150.3">2</text>
<text x="316.6" y="153.8">13</text>
<text x="339" y="150.3">15</text>
<text x="50.5" y="160.9">3</text>
<text x="70.9" y="157.4">5</text>
<text x="133.2" y="160.9">14</text>
<text x="155.6" y="157.4">12</text>
<text x="232.2" y="160.9">3</text>
<text x="252.6" y="157.4">5</text>
<text x="316.6" y="160.9">14</text>
<text x="339" y="157.4">12</text>
<text x="50.5" y="168">7</text>
<text x="70.9" y="164.4">8</text>
<text x="133.2" y="168">10</text>
<text x="155.6" y="164.4">9</text>
<text x="232.2" y="168">7</text>
<text x="252.6" y="164.4">8</text>
<text x="316.6" y="168">10</text>
<text x="339" y="164.4">9</text>
<text x="168.3" y="227.6">+V</text>
<text x="168.3" y="232.9">GND</text>
<text x="168.3" y="238.2">-V</text>
</g>
<g font-size="3.2" fill="#f00">
<text x="61.4" y="148.6" transform="rotate(-90 61.4 148.6)">11</text>
<text x="146" y="148.6" transform="rotate(-90 146 148.6)">11</text>
<text x="243.1" y="148.6" transform="rotate(-90 243.1 148.6)">11</text>
<text x="329.5" y="148.6" transform="rotate(-90 329.5 148.6)">11</text>
</g>
<g font-size="3.2">
<text x="61.4" y="168.9" transform="rotate(-90 61.4 168.9)">6</text>
<text x="146" y="168.9" transform="rotate(-90 146 168.9)">6</text>
<text x="243.1" y="168.9" transform="rotate(-90 243.1 168.9)">6</text>
<text x="329.5" y="168.9" transform="rotate(-90 329.5 168.9)">6</text>
</g>
<g font-size="2.1" fill="#a54b4b">
<text x="92.6" y="53">2</text>
<text x="92.6" y="56.5">3</text>
<text x="168.4" y="58.3">2</text>
<text x="92.6" y="60">4</text>
<text x="92.6" y="63.5">5</text>
<text x="168.4" y="61.8">3</text>
<text x="168.4" y="65.3">4</text>
<text x="72.1" y="67.1">1</text>
<text x="92.6" y="67.1">6</text>
<text x="92.6" y="70.6">7</text>
<text x="168.4" y="68.8">5</text>
<text x="92.6" y="74.1">8</text>
<text x="92.6" y="77.7">9</text>
<text x="147.9" y="72.4">1</text>
<text x="168.4" y="72.4">6</text>
<text x="168.4" y="75.9">7</text>
<text x="92.6" y="81.2">10</text>
<text x="168.4" y="79.4">8</text>
<text x="168.4" y="82.9">9</text>
<text x="168.4" y="86.5">10</text>
</g>
<g font-size="1.8" fill="#00f">
<text x="80.4" y="25.4">CCW</text>
<text x="95.2" y="25.4">CW</text>
<text x="296.3" y="34.3" transform="rotate(-90 296.3 34.3)">CW</text>
<text x="33.5" y="39.5" transform="rotate(-90 33.5 39.5)">CW</text>
<text x="241.7" y="37.8" transform="rotate(-90 241.7 37.8)">CW</text>
<text x="241.7" y="52.6" transform="rotate(-90 241.7 52.6)">CCW</text>
<text x="296.3" y="49.1" transform="rotate(-90 296.3 49.1)">CCW</text>
<text x="33.5" y="54.4" transform="rotate(-90 33.5 54.4)">CCW</text>
</g>
</svg>
